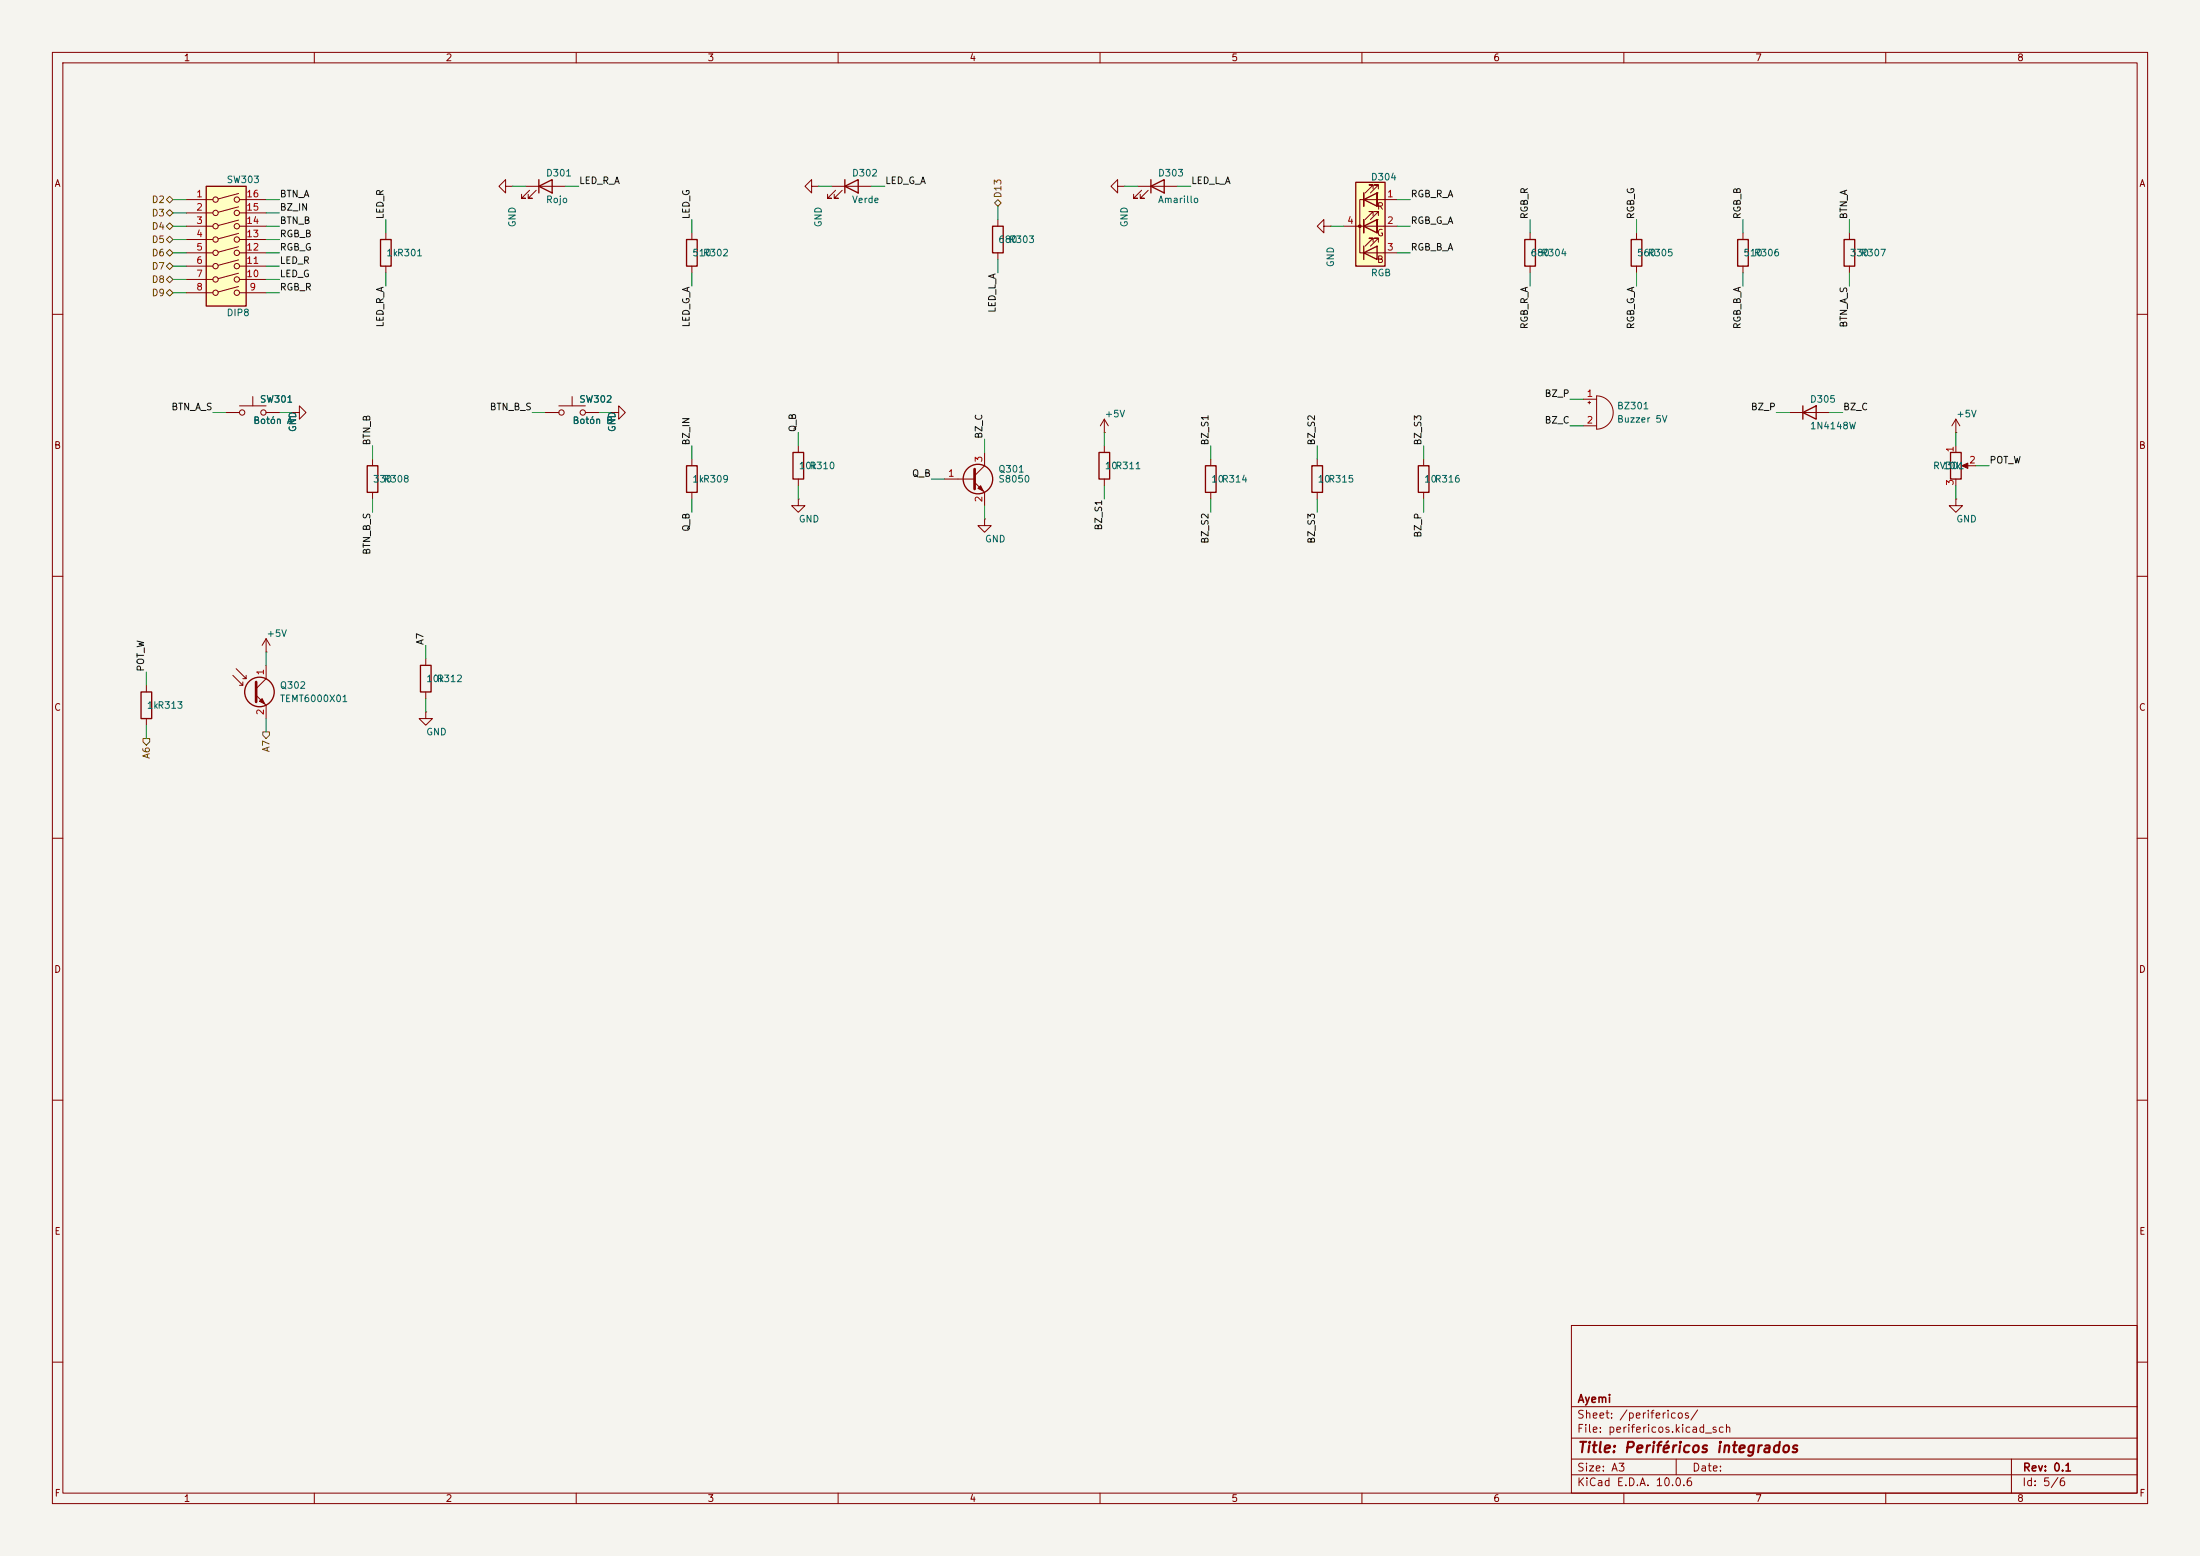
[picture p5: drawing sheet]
<svg xmlns="http://www.w3.org/2000/svg" width="420mm" height="297mm" viewBox="0 0 420 297" stroke-linecap="round" stroke-linejoin="round" font-family="sans-serif">
<path d="M0 0h420v297h-420z" fill="#f5f4ef" stroke="#f5f4ef" stroke-width=".19"/>
<g fill="none" stroke="#840000" stroke-width=".19">
<path d="M10 10h400v277h-400zM12 12h396v273h-396zM60 10v2M110 10v2M160 10v2M210 10v2M260 10v2M310 10v2M360 10v2M96.5 35.6v-1.3l-1.3 1.3 1.3 1.2v-1.2h1.3M97.8 35.6h.1M10 60h2"/>
<path d="M116.8 78.7h1.3v-1.2l1.3 1.2-1.3 1.3v-1.3M116.8 78.7h.1M408 60h2M152.4 85.1v1.3M152.4 91.4v1.3M10 110h2M408 110h2M27.9 130.8v1.3M27.9 137.2v1.2M44.4 128.9l2 1.9v-.6M45.1 127.6l1.9 1.9v-.6M45.7 130.8h.7"/>
<path d="M46.4 129.5h.6M48.9 132.7l1.9 1.9v2.6M50.8 127v2.5l-1.9 1.9M10 160h2M408 160h2M10 210h2M408 210h2M300 253h108v32h-108zM10 260h2M300 278.5h108M300 274.5h108M300 268.5h108"/>
<path d="M320 278.5v3M384 278.5v6.5M408 260h2M60 285v2M110 285v2M160 285v2M210 285v2M260 285v2M300 281.5h108M310 285v2M360 285v2"/>
</g>
<g fill="none" stroke="#840000" stroke-width=".25">
<path d="M151.4 86.4h2v5h-2zM26.9 132.1h2.1v5.1h-2.1z"/>
<circle cx="49.5" cy="132.1" r="2.82"/>
</g>
<path d="M48.9 130.2v3.8" fill="none" stroke="#840000" stroke-width=".51"/>
<path d="M49.5 133.9l.5-.5 .5 1z" fill="#840000" stroke="#840000" stroke-width=".19"/>
<path d="M39.4 35.6h7.6v22.8h-7.6z" fill="#ffffc2"/>
<g fill="none" stroke="#840000" stroke-width=".19">
<path d="M35.6 38.1h5M45.5 36.9l-3.8 1.1M45.5 39.5l-3.8 1M45.7 38.1h5.1M158.7 35.6h7.7M159.5 36.3l-1.5 1.5h.7h-.7v-.7M160.8 36.3l-1.5 1.5h.7h-.7v-.7M213.4 35.6v-1.3l-1.3 1.3 1.3 1.2v-1.2h1.2M214.6 35.6h.1M217.2 35.6h7.6M217.9 36.3l-1.5 1.5h.8h-.8v-.7M219.2 36.3l-1.5 1.5h.7h-.7v-.7"/>
<path d="M35.6 40.6h5M35.6 43.2h5M35.6 45.7h5M35.6 48.3h5M35.6 50.8h5M35.6 53.3h5M35.6 55.9h5M45.5 42l-3.8 1.1M45.5 44.6l-3.8 1M45.5 47.1l-3.8 1M45.5 49.6l-3.8 1M45.5 52.1l-3.8 1.1"/>
<path d="M45.5 54.7l-3.8 1M45.7 40.6h5.1M45.7 43.2h5.1M45.7 45.7h5.1M45.7 48.3h5.1M45.7 50.8h5.1M45.7 53.3h5.1M45.7 55.9h5.1M132.1 44.5v1.2M132.1 50.8v1.3M252.7 43.2v-1.3l-1.2 1.3 1.2 1.3v-1.3h1.3M254 43.2h.1"/>
<path d="M55.9 78.7h1.2v-1.2l1.3 1.2-1.3 1.3v-1.3M55.9 78.7h.1M104.1 78.7h2.6M106.7 77.5h5.1M109.2 75.7v1.8M111.8 78.7h2.5M132.1 87.6v1.3M132.1 94v1.3M152.4 95.3v1.2h1.3l-1.3 1.3-1.3-1.3h1.3M152.4 95.3h.1M180.3 91.4h5.8M186.1 92.1l1.9 1.9v2.5"/>
<path d="M188 99.1v1.2h1.2l-1.2 1.3-1.3-1.3h1.3M188 99.1h.1M188 86.4v2.5l-1.9 1.9M210.8 82.6h.1M210.8 80l-.7 1.3M210.8 80l.8 1.3M210.8 80v2.6M231.1 87.6v1.3M231.1 94v1.3M251.5 87.6v1.3M251.5 94v1.3M50.8 124.5h.1"/>
<path d="M50.8 121.9l-.8 1.3M50.8 121.9l.8 1.3M50.8 121.9v2.6M81.3 125.7v1.3M81.3 132.1v1.3"/>
<circle cx="41.1" cy="38.1" r=".51"/>
<circle cx="45.2" cy="38.1" r=".51"/>
<circle cx="41.1" cy="40.6" r=".51"/>
<circle cx="41.1" cy="43.2" r=".51"/>
<circle cx="41.1" cy="53.3" r=".51"/>
<circle cx="41.1" cy="45.7" r=".51"/>
<circle cx="41.1" cy="50.8" r=".51"/>
<circle cx="41.1" cy="55.9" r=".51"/>
<circle cx="41.1" cy="48.3" r=".51"/>
<circle cx="45.2" cy="40.6" r=".51"/>
<circle cx="45.2" cy="43.2" r=".51"/>
<circle cx="45.2" cy="50.8" r=".51"/>
<circle cx="45.2" cy="53.3" r=".51"/>
<circle cx="45.2" cy="45.7" r=".51"/>
<circle cx="45.2" cy="55.9" r=".51"/>
<circle cx="45.2" cy="48.3" r=".51"/>
<circle cx="107.2" cy="78.7" r=".51"/>
<circle cx="111.3" cy="78.7" r=".51"/>
</g>
<g fill="none" stroke="#840000" stroke-width=".25">
<path d="M39.4 35.6h7.6v22.8h-7.6zM161.3 35.6l2.5-1.3v2.5zM161.3 34.3v2.5M219.7 35.6l2.5-1.3v2.5zM219.7 34.3v2.5M131.1 45.7h2v5.1h-2zM131.1 88.9h2v5.1h-2zM230.1 88.9h2.1v5.1h-2.1zM250.4 88.9h2.1v5.1h-2.1zM80.3 127h2v5.1h-2z"/>
<circle cx="186.7" cy="91.4" r="2.82"/>
</g>
<path d="M186.1 89.5v3.8" fill="none" stroke="#840000" stroke-width=".51"/>
<path d="M186.7 93.2l.5-.5 .5 1z" fill="#840000" stroke="#840000" stroke-width=".19"/>
<path d="M258.8 34.8h5.6v16h-5.6z" fill="#ffffc2"/>
<g fill="#840000" stroke="#840000" stroke-width=".19">
<path d="M374.5 88.9l1.2-.5v1z"/>
<circle cx="259.6" cy="43.2" r=".25"/>
</g>
<g fill="none" stroke="#840000" stroke-width=".25">
<path d="M102.9 35.6l2.5-1.3v2.5zM102.9 34.3v2.5M258.8 34.8h5.6v16h-5.6zM260.3 38.1l2.6-1.3v2.6zM260.3 36.8v2.6M72.6 45.7h2.1v5.1h-2.1zM189.5 43.2h2v5.1h-2zM260.3 43.2l2.6-1.3v2.6zM260.3 48.3l2.6-1.3v2.5zM260.3 41.9v2.6M260.3 47v2.5M291.1 45.7h2v5.1h-2z"/>
<path d="M311.4 45.7h2v5.1h-2zM331.7 45.7h2.1v5.1h-2.1zM352 45.7h2.1v5.1h-2.1zM344.2 78.7l2.5-1.2v2.5zM344.2 77.5v2.5M70.1 88.9h2v5.1h-2zM209.8 86.4h2v5h-2zM270.8 88.9h2v5.1h-2zM372.4 86.4h2v5h-2z"/>
</g>
<g fill="none" stroke="#840000" stroke-width=".19">
<path d="M100.3 35.6h7.6M101.1 36.3l-1.5 1.5h.7h-.7v-.7M102.4 36.3l-1.6 1.5h.8h-.8v-.7M154.9 35.6v-1.3l-1.2 1.3 1.2 1.2v-1.2h1.3M156.2 35.6h.1M260.3 36.8v2.6M262.1 36.1v-.8h-.7h.7l-1.5 1.5M262.9 36.8h.1M262.9 36.8v2.6zM263.1 36.1v-.8h-.7h.7l-1.5 1.5M266.7 38.1h-7.1v10.2h1M73.7 44.5v1.2"/>
<path d="M73.7 50.8v1.3M190.5 41.9v1.3M190.5 48.3v1.2M256.5 43.2h10.2M260.3 41.9v2.6M260.3 48.3h6.4M262.1 41.1v-.7h-.7h.7l-1.5 1.5M262.1 46.2v-.7h-.7h.7l-1.5 1.5M262.9 41.9h.1M262.9 41.9v2.6zM263.1 41.1v-.7h-.7h.7l-1.5 1.5M263.1 46.2v-.7h-.7h.7l-1.5 1.5"/>
<path d="M292.1 44.5v1.2M292.1 50.8v1.3M312.4 44.5v1.2M312.4 50.8v1.3M332.7 44.5v1.2M332.7 50.8v1.3M353.1 44.5v1.2M353.1 50.8v1.3M43.2 78.7h2.5M45.7 77.5h5.1M48.3 75.7v1.8M50.8 78.7h2.5"/>
<path d="M55.9 78.7h.1M104.1 78.7h2.6M111.8 78.7h2.5M116.8 78.7h.1M302.3 76.2h2.5M303.1 76.8h.6M303.4 76.6v.5M304.8 75.6a3.2 3.2 0 0 1 3.2 3.1 3.2 3.2 0 0 1-3.2 3.2zM341.6 78.7h7.6M71.1 87.6v1.3M71.1 94v1.3M210.8 85.1v1.3"/>
<path d="M210.8 91.4v1.3M271.8 87.6v1.3M271.8 94v1.3M302.3 81.3h2.5M373.4 82.6h.1M373.4 95.3v1.2h1.2l-1.2 1.3-1.3-1.3h1.3M373.4 95.3h.1M373.4 80v2.6M373.4 85.1v1.3M373.4 91.4v1.3M373.4 80l-.8 1.3M373.4 80l.7 1.3"/>
<path d="M374.9 88.9h2.3M81.3 135.9v1.3h1.2l-1.2 1.2-1.3-1.2h1.3M81.3 135.9h.1"/>
<circle cx="46.2" cy="78.7" r=".51"/>
<circle cx="50.3" cy="78.7" r=".51"/>
</g>
<path d="M31.7 38.1l.7-.6 .6 .6-.6 .6zM190.5 38.1l.6 .6-.6 .7-.6-.7zM31.7 48.3l.7-.7 .6 .7-.6 .6zM31.7 53.3l.7-.6 .6 .6-.6 .7zM31.7 55.9l.7-.7 .6 .7-.6 .6zM31.7 40.6l.7-.6 .6 .6-.6 .7zM31.7 45.7l.7-.6 .6 .6-.6 .7zM31.7 50.8l.7-.6 .6 .6-.6 .6zM32.4 42.5l.6 .7-.6 .6-.7-.6zM50.2 139.7h1.2v.6l-.6 .7-.6-.7zM27.3 141h1.3v.6l-.7 .6-.6-.6z" fill="none" stroke="#725600" stroke-width=".19"/>
<g fill="none" stroke="#009600" stroke-width=".19">
<path d="M33 38.1h2.6M50.8 38.1h2.5M97.8 35.6h2.5M107.9 35.6h2.6M156.2 35.6h2.5M166.4 35.6h2.5M190.5 39.4v2.5M214.6 35.6h2.6M224.8 35.6h2.5M266.7 38.1h2.5M33 55.9h2.6M33 43.2h2.6"/>
<path d="M33 50.8h2.6M33 48.3h2.6M33 45.7h2.6M33 40.6h2.6M33 53.3h2.6M50.8 55.9h2.5M50.8 43.2h2.5M50.8 50.8h2.5M50.8 48.3h2.5M50.8 45.7h2.5M50.8 40.6h2.5M50.8 53.3h2.5"/>
<path d="M73.7 41.9v2.6M73.7 52.1v2.5M132.1 41.9v2.6M132.1 52.1v2.5M190.5 49.5v2.6M254 43.2h2.5M266.7 43.2h2.5M266.7 48.3h2.5M292.1 41.9v2.6M292.1 52.1v2.5M312.4 41.9v2.6M312.4 52.1v2.5"/>
<path d="M332.7 41.9v2.6M332.7 52.1v2.5M353.1 41.9v2.6M353.1 52.1v2.5M40.6 78.7h2.6M53.3 78.7h2.6M101.6 78.7h2.5M114.3 78.7h2.5M299.7 76.2h2.6M339.1 78.7h2.5M349.2 78.7h2.6M71.1 85.1v2.5"/>
<path d="M71.1 95.3v2.5M132.1 85.1v2.5M132.1 95.3v2.5M152.4 82.6v2.5M152.4 92.7v2.6M177.8 91.4h2.5M188 83.8v2.6M188 96.5v2.6M210.8 82.6v2.5M210.8 92.7v2.6M231.1 85.1v2.5M231.1 95.3v2.5"/>
<path d="M251.5 85.1v2.5M251.5 95.3v2.5M271.8 85.1v2.5M271.8 95.3v2.5M299.7 81.3h2.6M373.4 82.6v2.5M373.4 92.7v2.6M377.2 88.9h2.5M27.9 128.3v2.5M27.9 138.4v2.6M50.8 124.5v2.5M50.8 137.2v2.5"/>
<path d="M81.3 123.2v2.5M81.3 133.4v2.5"/>
</g>
<text font-size="2" fill="#840000" x="301" y="277.8">Title: Periféricos integrados</text>
<g font-size="1.5" fill="#840000">
<text x="301" y="268.1">Ayemi</text>
<text x="300.9" y="273.8">File: perifericos.kicad_sch</text>
<text x="300.9" y="271.1">Sheet: /perifericos/</text>
<text x="300.9" y="281.2">Size: A3</text>
<text x="322.9" y="281.2">Date:</text>
<text x="386" y="281.2">Rev: 0.1</text>
<text x="300.9" y="284">KiCad E.D.A. 10.0.6</text>
<text x="385.9" y="284">Id: 5/6</text>
</g>
<g font-size="1.3" fill="#840000">
<text x="35" y="12">1</text>
<text x="85" y="12">2</text>
<text x="135" y="12">3</text>
<text x="185" y="12">4</text>
<text x="235" y="12">5</text>
<text x="285" y="12">6</text>
<text x="335" y="12">7</text>
<text x="385" y="12">8</text>
<text x="10.3" y="36">A</text>
<text x="408.3" y="36">A</text>
<text x="262.8" y="40.3">R</text>
<text x="262.8" y="45.4">G</text>
<text x="262.8" y="50.5">B</text>
<text x="10.2" y="86">B</text>
<text x="408.2" y="86">B</text>
<text x="10.2" y="136">C</text>
<text x="408.2" y="136">C</text>
<text x="10.2" y="186">D</text>
<text x="408.2" y="186">D</text>
<text x="10.3" y="236">E</text>
<text x="408.3" y="236">E</text>
<text x="10.3" y="286">F</text>
<text x="35" y="287">1</text>
<text x="85" y="287">2</text>
<text x="135" y="287">3</text>
<text x="185" y="287">4</text>
<text x="235" y="287">5</text>
<text x="285" y="287">6</text>
<text x="335" y="287">7</text>
<text x="385" y="287">8</text>
<text x="408.3" y="286">F</text>
</g>
<g font-size="1.3" fill="#006464">
<text x="43.2" y="35.3">SW303</text>
<text x="104.1" y="34">D301</text>
<text x="162.5" y="34">D302</text>
<text x="221" y="34">D303</text>
<text x="261.6" y="34.7">D304</text>
<text x="104.1" y="39.1">Rojo</text>
<text x="162.5" y="39.1">Verde</text>
<text x="221" y="39.1">Amarillo</text>
<text x="98.8" y="43.5" transform="rotate(-90 98.8 43.5)">GND</text>
<text x="157.2" y="43.5" transform="rotate(-90 157.2 43.5)">GND</text>
<text x="190.5" y="46.7">680</text>
<text x="192.5" y="46.7">R303</text>
<text x="215.6" y="43.5" transform="rotate(-90 215.6 43.5)">GND</text>
<text x="73.6" y="49.2">1kR301</text>
<text x="132.1" y="49.2">510</text>
<text x="134.1" y="49.2">R302</text>
<text x="255" y="51.1" transform="rotate(-90 255 51.1)">GND</text>
<text x="261.6" y="53">RGB</text>
<text x="292.1" y="49.2">680</text>
<text x="294.1" y="49.2">R304</text>
<text x="312.4" y="49.2">560</text>
<text x="314.4" y="49.2">R305</text>
<text x="332.7" y="49.2">510</text>
<text x="334.8" y="49.2">R306</text>
<text x="353" y="49.2">330</text>
<text x="355.1" y="49.2">R307</text>
<text x="43.2" y="60.7">DIP8</text>
<text x="49.5" y="77.2">SW301</text>
<text x="110.5" y="77.2">SW302</text>
<text x="345.4" y="77.2">D305</text>
<text x="48.2" y="81.2">Botón A</text>
<text x="56.8" y="82.6" transform="rotate(-90 56.8 82.6)">GND</text>
<text x="109.2" y="81.2">Botón B</text>
<text x="117.8" y="82.6" transform="rotate(-90 117.8 82.6)">GND</text>
<text x="210.8" y="80">+5V</text>
<text x="308.6" y="78.4">BZ301</text>
<text x="308.6" y="81">Buzzer 5V</text>
<text x="345.4" y="82.2">1N4148W</text>
<text x="373.4" y="80">+5V</text>
<text x="152.4" y="89.9">10k</text>
<text x="154.4" y="89.9">R310</text>
<text x="210.8" y="89.9">10</text>
<text x="212.8" y="89.9">R311</text>
<text x="368.9" y="89.9">RV301</text>
<text x="370.8" y="89.9">10k</text>
<text x="71.1" y="92.4">330</text>
<text x="73.1" y="92.4">R308</text>
<text x="132.1" y="92.4">1kR309</text>
<text x="190.5" y="90.5">Q301</text>
<text x="190.5" y="92.4">S8050</text>
<text x="231.1" y="92.4">10</text>
<text x="233.2" y="92.4">R314</text>
<text x="251.4" y="92.4">10</text>
<text x="253.5" y="92.4">R315</text>
<text x="271.8" y="92.4">10</text>
<text x="273.8" y="92.4">R316</text>
<text x="152.4" y="100">GND</text>
<text x="373.4" y="100">GND</text>
<text x="187.9" y="103.8">GND</text>
<text x="50.8" y="121.9">+5V</text>
<text x="53.3" y="131.8">Q302</text>
<text x="81.3" y="130.5">10k</text>
<text x="83.3" y="130.5">R312</text>
<text x="27.9" y="135.6">1kR313</text>
<text x="53.3" y="134.3">TEMT6000X01</text>
<text x="81.3" y="140.7">GND</text>
</g>
<g font-size="1.3" fill="#0f0f0f">
<text x="110.5" y="35.4">LED_R_A</text>
<text x="168.9" y="35.4">LED_G_A</text>
<text x="227.3" y="35.4">LED_L_A</text>
<text x="53.3" y="40.5">BZ_IN</text>
<text x="53.3" y="38">BTN_A</text>
<text x="73.5" y="41.9" transform="rotate(-90 73.5 41.9)">LED_R</text>
<text x="132" y="41.9" transform="rotate(-90 132 41.9)">LED_G</text>
<text x="269.2" y="38">RGB_R_A</text>
<text x="292" y="41.9" transform="rotate(-90 292 41.9)">RGB_R</text>
<text x="312.3" y="41.9" transform="rotate(-90 312.3 41.9)">RGB_G</text>
<text x="332.6" y="41.9" transform="rotate(-90 332.6 41.9)">RGB_B</text>
<text x="352.9" y="41.9" transform="rotate(-90 352.9 41.9)">BTN_A</text>
<text x="53.3" y="45.6">RGB_B</text>
<text x="53.3" y="43.1">BTN_B</text>
<text x="269.2" y="43.1">RGB_G_A</text>
<text x="53.3" y="53.2">LED_G</text>
<text x="53.3" y="50.7">LED_R</text>
<text x="53.3" y="48.1">RGB_G</text>
<text x="269.2" y="48.1">RGB_B_A</text>
<text x="53.3" y="55.8">RGB_R</text>
<text x="190.4" y="59.8" transform="rotate(-90 190.4 59.8)">LED_L_A</text>
<text x="73.5" y="62.6" transform="rotate(-90 73.5 62.6)">LED_R_A</text>
<text x="132" y="62.6" transform="rotate(-90 132 62.6)">LED_G_A</text>
<text x="292" y="62.9" transform="rotate(-90 292 62.9)">RGB_R_A</text>
<text x="312.3" y="62.9" transform="rotate(-90 312.3 62.9)">RGB_G_A</text>
<text x="332.6" y="62.9" transform="rotate(-90 332.6 62.9)">RGB_B_A</text>
<text x="352.9" y="62.6" transform="rotate(-90 352.9 62.6)">BTN_A_S</text>
<text x="294.8" y="76.1">BZ_P</text>
<text x="32.6" y="78.6">BTN_A_S</text>
<text x="93.4" y="78.6">BTN_B_S</text>
<text x="152.3" y="82.6" transform="rotate(-90 152.3 82.6)">Q_B</text>
<text x="187.8" y="83.8" transform="rotate(-90 187.8 83.8)">BZ_C</text>
<text x="294.8" y="81.2">BZ_C</text>
<text x="334.1" y="78.6">BZ_P</text>
<text x="351.8" y="78.6">BZ_C</text>
<text x="71" y="85.1" transform="rotate(-90 71 85.1)">BTN_B</text>
<text x="132" y="85.1" transform="rotate(-90 132 85.1)">BZ_IN</text>
<text x="231" y="85.1" transform="rotate(-90 231 85.1)">BZ_S1</text>
<text x="251.3" y="85.1" transform="rotate(-90 251.3 85.1)">BZ_S2</text>
<text x="271.7" y="85.1" transform="rotate(-90 271.7 85.1)">BZ_S3</text>
<text x="379.7" y="88.8">POT_W</text>
<text x="174" y="91.3">Q_B</text>
<text x="132" y="101.6" transform="rotate(-90 132 101.6)">Q_B</text>
<text x="210.7" y="101.3" transform="rotate(-90 210.7 101.3)">BZ_S1</text>
<text x="71" y="106" transform="rotate(-90 71 106)">BTN_B_S</text>
<text x="231" y="103.9" transform="rotate(-90 231 103.9)">BZ_S2</text>
<text x="251.3" y="103.9" transform="rotate(-90 251.3 103.9)">BZ_S3</text>
<text x="271.7" y="102.7" transform="rotate(-90 271.7 102.7)">BZ_P</text>
<text x="81.2" y="123.2" transform="rotate(-90 81.2 123.2)">A7</text>
<text x="27.8" y="128.3" transform="rotate(-90 27.8 128.3)">POT_W</text>
</g>
<g font-size="1.3" fill="#725600">
<text x="28.9" y="39.1">D2</text>
<text x="28.9" y="41.6">D3</text>
<text x="191.5" y="37.9" transform="rotate(-90 191.5 37.9)">D13</text>
<text x="28.9" y="44.1">D4</text>
<text x="28.9" y="46.7">D5</text>
<text x="28.9" y="49.2">D6</text>
<text x="28.9" y="51.8">D7</text>
<text x="28.9" y="54.3">D8</text>
<text x="28.9" y="56.8">D9</text>
<text x="51.8" y="143.7" transform="rotate(-90 51.8 143.7)">A7</text>
<text x="28.9" y="145" transform="rotate(-90 28.9 145)">A6</text>
</g>
<g font-size="1.3" fill="#a90000">
<text x="37.4" y="38">1</text>
<text x="37.4" y="40.5">2</text>
<text x="46.9" y="40.5">15</text>
<text x="46.9" y="38">16</text>
<text x="264.7" y="38">1</text>
<text x="37.4" y="43">3</text>
<text x="37.4" y="45.6">4</text>
<text x="46.9" y="45.6">13</text>
<text x="46.9" y="43">14</text>
<text x="257.1" y="43">4</text>
<text x="264.7" y="43">2</text>
<text x="37.4" y="48.1">5</text>
<text x="37.4" y="50.7">6</text>
<text x="37.4" y="53.2">7</text>
<text x="46.9" y="53.2">10</text>
<text x="46.9" y="50.7">11</text>
<text x="46.9" y="48.1">12</text>
<text x="264.7" y="48.1">3</text>
<text x="37.4" y="55.7">8</text>
<text x="47.5" y="55.7">9</text>
<text x="302.8" y="76.1">1</text>
<text x="302.8" y="81.1">2</text>
<text x="187.8" y="88.4" transform="rotate(-90 187.8 88.4)">3</text>
<text x="373.2" y="86.5" transform="rotate(-90 373.2 86.5)">1</text>
<text x="375.8" y="88.8">2</text>
<text x="180.9" y="91.3">1</text>
<text x="187.8" y="96" transform="rotate(-90 187.8 96)">2</text>
<text x="373.2" y="92.8" transform="rotate(-90 373.2 92.8)">3</text>
<text x="50.7" y="129" transform="rotate(-90 50.7 129)">1</text>
<text x="50.7" y="136.6" transform="rotate(-90 50.7 136.6)">2</text>
</g>
</svg>
